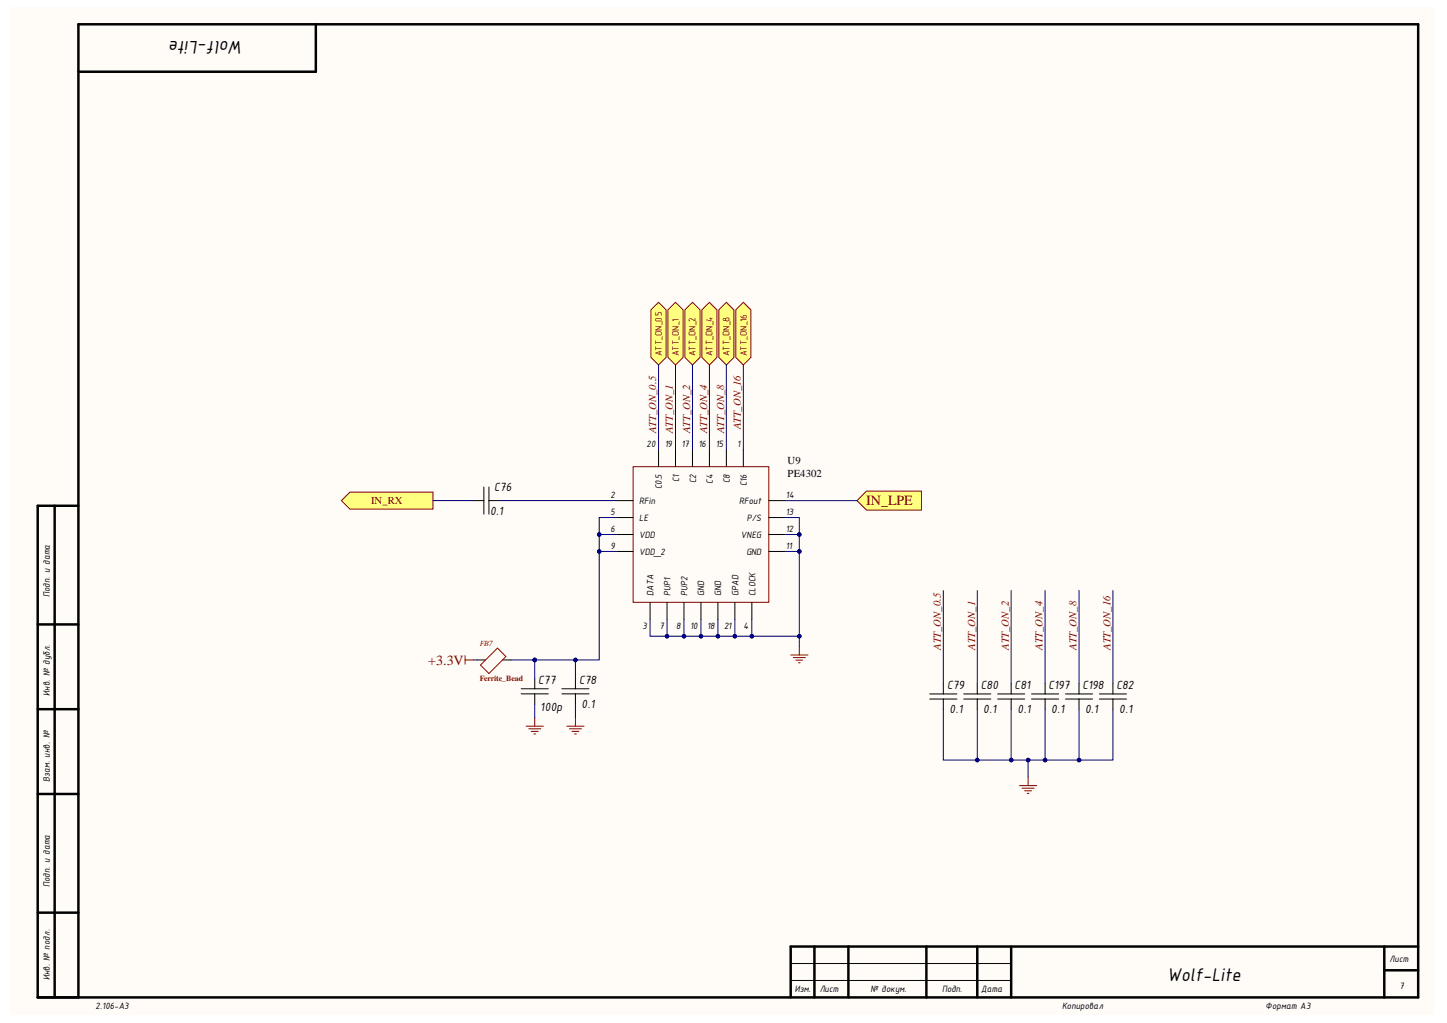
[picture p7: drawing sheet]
<svg xmlns="http://www.w3.org/2000/svg" width="297mm" height="210mm" viewBox="0 0 297 210" stroke-linecap="round" stroke-linejoin="round" font-family="sans-serif">
<g fill="#fffcf8">
<path d="M2.2 1.5h292.4v206.6h-292.4z" fill-rule="evenodd"/>
<path d="M2.2 1.5h292.4v206.6h-292.4z" fill-rule="evenodd"/>
</g>
<g fill="none" stroke="#000" stroke-width=".51">
<path d="M64.8 5v9.7h-48.7M11.2 103.8v100.9M16.1 103.8h-8.4v100.9h283.4v-199.7h-275v199.7M7.7 128.1h8.4M7.7 145.5h8.4M7.7 162.9h8.4M7.7 187.3h8.4M167.2 194.2v10.5M174.2 194.2v10.5M190.2 194.2v10.5M200.6 194.2v10.5M207.6 194.2v10.5"/>
<path d="M284.2 194.2v10.5M284.2 199.1h6.9M291.1 194.2h-128.8v10.5"/>
</g>
<g fill="none" stroke="#000" stroke-width=".21">
<path d="M99.3 99.9v5.6M100.4 99.9v5.6M135.2 92.3v3.5M138.7 92.3v3.5M142.2 92.3v3.5M145.6 92.3v3.5M149.1 92.3v3.5M152.6 92.3v3.5M97.2 102.7h2.1M100.4 102.7h2.1M126.5 102.7h3.5M126.5 106.2h3.5"/>
<path d="M126.5 109.7h3.5M126.5 113.2h3.5M157.8 102.7h3.5M157.8 106.2h3.5M157.8 109.7h3.5M157.8 113.2h3.5M97.9 135.4h1.8M103.2 135.4h1.7M109.8 139.2v2.1M118.1 139.2v2.1M133.4 123.6v3.5M136.9 123.6v3.5"/>
<path d="M140.4 123.6v3.5M143.9 123.6v3.5M147.4 123.6v3.5M150.9 123.6v3.5M154.3 123.6v3.5M107 142.4h5.6M107 141.3h5.6M109.8 142.4v2.1M115.3 142.4h5.6M115.3 141.3h5.6M118.1 142.4v2.1M162.3 197.7h45.3"/>
<path d="M162.3 201.2h45.3"/>
</g>
<g fill="none" stroke="#800000" stroke-width=".21">
<path d="M130 95.8h27.8v27.8h-27.8zM95.5 134.5v1.8M95.5 135.4h1.7M162.3 134.4h3.5M162.8 134.9h2.5M163.4 135.5h1.4M163.9 136h.4M164.1 132.6v1.8M108 149h3.5M108.5 149.5h2.5M109.1 150.1h1.4M109.6 150.6h.4"/>
<path d="M109.8 147.2v1.8M116.4 149h3.5M116.9 149.5h2.5M117.4 150.1h1.4M118 150.6h.3M118.1 147.2v1.8"/>
</g>
<path d="M98.6 136.5l3.5-3.5 1.8 1.7-3.5 3.5z" fill="none" stroke="#980000" stroke-width=".21"/>
<path d="M175.9 102.7l2-1.9h11.3v3.9h-11.3z" fill-rule="evenodd" fill="#ffff80"/>
<path d="M175.9 102.7l2-1.9h11.3v3.9h-11.3z" fill="none" stroke="#800000" stroke-width=".21"/>
<path d="M151 63.6l1.6-1.6 1.5 1.6v9.7l-1.5 1.6-1.6-1.6z" fill-rule="evenodd" fill="#ffff80"/>
<path d="M151 63.6l1.6-1.6 1.5 1.6v9.7l-1.5 1.6-1.6-1.6z" fill="none" stroke="#800000" stroke-width=".21"/>
<path d="M147.6 63.6l1.5-1.6 1.6 1.6v9.7l-1.6 1.6-1.5-1.6z" fill-rule="evenodd" fill="#ffff80"/>
<path d="M147.6 63.6l1.5-1.6 1.6 1.6v9.7l-1.6 1.6-1.5-1.6z" fill="none" stroke="#800000" stroke-width=".21"/>
<path d="M144.1 63.6l1.5-1.6 1.6 1.6v9.7l-1.6 1.6-1.5-1.6z" fill-rule="evenodd" fill="#ffff80"/>
<path d="M144.1 63.6l1.5-1.6 1.6 1.6v9.7l-1.6 1.6-1.5-1.6z" fill="none" stroke="#800000" stroke-width=".21"/>
<path d="M140.6 63.6l1.6-1.6 1.5 1.6v9.7l-1.5 1.6-1.6-1.6z" fill-rule="evenodd" fill="#ffff80"/>
<path d="M140.6 63.6l1.6-1.6 1.5 1.6v9.7l-1.5 1.6-1.6-1.6z" fill="none" stroke="#800000" stroke-width=".21"/>
<path d="M137.1 63.6l1.6-1.6 1.5 1.6v9.7l-1.5 1.6-1.6-1.6z" fill-rule="evenodd" fill="#ffff80"/>
<path d="M137.1 63.6l1.6-1.6 1.5 1.6v9.7l-1.5 1.6-1.6-1.6z" fill="none" stroke="#800000" stroke-width=".21"/>
<path d="M133.6 63.6l1.6-1.6 1.5 1.6v9.7l-1.5 1.6-1.6-1.6z" fill-rule="evenodd" fill="#ffff80"/>
<path d="M133.6 63.6l1.6-1.6 1.5 1.6v9.7l-1.5 1.6-1.6-1.6z" fill="none" stroke="#800000" stroke-width=".21"/>
<path d="M70.1 102.7l1.7-1.7h17.1v3.5h-17.1z" fill-rule="evenodd" fill="#ffff80"/>
<path d="M70.1 102.7l1.7-1.7h17.1v3.5h-17.1z" fill="none" stroke="#800000" stroke-width=".21"/>
<path d="M152.6 74.9v17.4M88.9 102.7h8.3M102.5 102.7h24M97.2 135.4h.7M104.9 135.4h4.9" fill="none" stroke="#000080" stroke-width=".21"/>
<circle cx="109.8" cy="135.4" r=".35" fill="#000080"/>
<g fill="none" stroke="#000080" stroke-width=".21">
<path d="M126.5 109.7h-3.5v3.5h3.5"/>
<circle cx="109.8" cy="135.4" r=".35"/>
</g>
<circle cx="123" cy="109.7" r=".35" fill="#000080"/>
<circle cx="123" cy="109.7" r=".35" fill="none" stroke="#000080" stroke-width=".21"/>
<circle cx="123" cy="113.1" r=".35" fill="#000080"/>
<g fill="none" stroke="#000080" stroke-width=".21">
<path d="M126.5 106.2h-3.5v3.5"/>
<circle cx="123" cy="113.1" r=".35"/>
</g>
<circle cx="123" cy="109.7" r=".35" fill="#000080"/>
<g fill="none" stroke="#000080" stroke-width=".21">
<path d="M133.4 127.1v3.4h3.5v-3.4"/>
<circle cx="123" cy="109.7" r=".35"/>
</g>
<circle cx="136.9" cy="130.5" r=".35" fill="#000080"/>
<g fill="none" stroke="#000080" stroke-width=".21">
<path d="M140.4 127.1v3.4h-3.5"/>
<circle cx="136.9" cy="130.5" r=".35"/>
</g>
<circle cx="136.9" cy="130.5" r=".35" fill="#000080"/>
<circle cx="136.9" cy="130.5" r=".35" fill="none" stroke="#000080" stroke-width=".21"/>
<circle cx="140.4" cy="130.5" r=".35" fill="#000080"/>
<g fill="none" stroke="#000080" stroke-width=".21">
<path d="M143.9 127.1v3.4h-3.5"/>
<circle cx="140.4" cy="130.5" r=".35"/>
</g>
<circle cx="140.4" cy="130.5" r=".35" fill="#000080"/>
<circle cx="140.4" cy="130.5" r=".35" fill="none" stroke="#000080" stroke-width=".21"/>
<circle cx="143.9" cy="130.5" r=".35" fill="#000080"/>
<g fill="none" stroke="#000080" stroke-width=".21">
<path d="M147.4 127.1v3.4h-3.5"/>
<circle cx="143.9" cy="130.5" r=".35"/>
</g>
<circle cx="143.9" cy="130.5" r=".35" fill="#000080"/>
<circle cx="143.9" cy="130.5" r=".35" fill="none" stroke="#000080" stroke-width=".21"/>
<circle cx="147.4" cy="130.5" r=".35" fill="#000080"/>
<g fill="none" stroke="#000080" stroke-width=".21">
<path d="M150.9 127.1v3.4h-3.5"/>
<circle cx="147.4" cy="130.5" r=".35"/>
</g>
<circle cx="147.4" cy="130.5" r=".35" fill="#000080"/>
<circle cx="147.4" cy="130.5" r=".35" fill="none" stroke="#000080" stroke-width=".21"/>
<circle cx="150.9" cy="130.5" r=".35" fill="#000080"/>
<g fill="none" stroke="#000080" stroke-width=".21">
<path d="M154.3 127.1v3.4h-3.4"/>
<circle cx="150.9" cy="130.5" r=".35"/>
</g>
<circle cx="150.9" cy="130.5" r=".35" fill="#000080"/>
<circle cx="150.9" cy="130.5" r=".35" fill="none" stroke="#000080" stroke-width=".21"/>
<circle cx="154.3" cy="130.5" r=".35" fill="#000080"/>
<g fill="none" stroke="#000080" stroke-width=".21">
<path d="M161.3 113.2h2.8v17.3h-9.8"/>
<circle cx="154.3" cy="130.5" r=".35"/>
</g>
<circle cx="154.3" cy="130.5" r=".35" fill="#000080"/>
<circle cx="154.3" cy="130.5" r=".35" fill="none" stroke="#000080" stroke-width=".21"/>
<circle cx="164.1" cy="130.5" r=".35" fill="#000080"/>
<circle cx="164.1" cy="130.5" r=".35" fill="none" stroke="#000080" stroke-width=".21"/>
<circle cx="164.1" cy="113.1" r=".35" fill="#000080"/>
<g fill="none" stroke="#000080" stroke-width=".21">
<path d="M161.3 109.7h2.8v3.5"/>
<circle cx="164.1" cy="113.1" r=".35"/>
</g>
<circle cx="164.1" cy="109.7" r=".35" fill="#000080"/>
<circle cx="164.1" cy="109.7" r=".35" fill="none" stroke="#000080" stroke-width=".21"/>
<circle cx="164.1" cy="113.1" r=".35" fill="#000080"/>
<g fill="none" stroke="#000080" stroke-width=".21">
<path d="M161.3 106.2h2.8v3.5"/>
<circle cx="164.1" cy="113.1" r=".35"/>
</g>
<circle cx="164.1" cy="109.7" r=".35" fill="#000080"/>
<g fill="none" stroke="#000080" stroke-width=".21">
<path d="M161.3 102.7h14.6M109.8 135.4v3.8M109.8 144.5v2.7"/>
<circle cx="164.1" cy="109.7" r=".35"/>
</g>
<circle cx="109.8" cy="135.4" r=".35" fill="#000080"/>
<g fill="none" stroke="#000080" stroke-width=".21">
<path d="M118.1 135.4v3.8M118.1 144.5v2.7"/>
<circle cx="109.8" cy="135.4" r=".35"/>
</g>
<circle cx="118.1" cy="135.4" r=".35" fill="#000080"/>
<g fill="none" stroke="#000080" stroke-width=".21">
<path d="M135.2 74.9v17.4M138.7 74.9v17.4M142.2 74.9v17.4M145.6 74.9v17.4M149.1 74.9v17.4M164.1 130.5v2.1"/>
<circle cx="118.1" cy="135.4" r=".35"/>
</g>
<circle cx="164.1" cy="130.5" r=".35" fill="#000080"/>
<g fill="none" stroke="#000080" stroke-width=".21">
<path d="M123 113.2v22.2h-13.2"/>
<circle cx="164.1" cy="130.5" r=".35"/>
</g>
<circle cx="123" cy="113.1" r=".35" fill="#000080"/>
<circle cx="123" cy="113.1" r=".35" fill="none" stroke="#000080" stroke-width=".21"/>
<circle cx="118.1" cy="135.4" r=".35" fill="#000080"/>
<circle cx="118.1" cy="135.4" r=".35" fill="none" stroke="#000080" stroke-width=".21"/>
<circle cx="109.8" cy="135.4" r=".35" fill="#000080"/>
<g fill="none" stroke="#000080" stroke-width=".21">
<path d="M193.6 121.2v19.1M200.6 121.2v19.1M207.6 121.2v19.1M214.5 121.2v19.1M221.5 121.2v19.1M228.5 121.2v19.1M193.6 145.5v10.5h34.9v-10.5"/>
<circle cx="109.8" cy="135.4" r=".35"/>
</g>
<g fill="none" stroke="#000" stroke-width=".21">
<path d="M190.9 143.4h5.5M190.9 142.4h5.5M193.6 140.3v2.1M193.6 143.4v2.1M197.8 143.4h5.6M197.8 142.4h5.6M200.6 140.3v2.1M200.6 143.4v2.1M204.8 143.4h5.6M204.8 142.4h5.6M207.6 140.3v2.1M207.6 143.4v2.1"/>
<path d="M211.7 143.4h5.6M211.7 142.4h5.6M214.5 140.3v2.1M214.5 143.4v2.1M218.7 143.4h5.6M218.7 142.4h5.6M221.5 140.3v2.1M221.5 143.4v2.1M225.7 143.4h5.5M225.7 142.4h5.5M228.5 140.3v2.1M228.5 143.4v2.1"/>
</g>
<circle cx="200.6" cy="155.9" r=".35" fill="#000080"/>
<circle cx="200.6" cy="155.9" r=".35" fill="none" stroke="#000080" stroke-width=".21"/>
<circle cx="207.6" cy="155.9" r=".35" fill="#000080"/>
<circle cx="207.6" cy="155.9" r=".35" fill="none" stroke="#000080" stroke-width=".21"/>
<circle cx="211.1" cy="155.9" r=".35" fill="#000080"/>
<circle cx="211.1" cy="155.9" r=".35" fill="none" stroke="#000080" stroke-width=".21"/>
<circle cx="214.5" cy="155.9" r=".35" fill="#000080"/>
<circle cx="214.5" cy="155.9" r=".35" fill="none" stroke="#000080" stroke-width=".21"/>
<circle cx="221.5" cy="155.9" r=".35" fill="#000080"/>
<g fill="none" stroke="#000080" stroke-width=".21">
<path d="M200.6 145.5v10.5"/>
<circle cx="221.5" cy="155.9" r=".35"/>
</g>
<circle cx="200.6" cy="155.9" r=".35" fill="#000080"/>
<g fill="none" stroke="#000080" stroke-width=".21">
<path d="M207.6 145.5v10.5"/>
<circle cx="200.6" cy="155.9" r=".35"/>
</g>
<circle cx="207.6" cy="155.9" r=".35" fill="#000080"/>
<g fill="none" stroke="#000080" stroke-width=".21">
<path d="M214.5 145.5v10.5"/>
<circle cx="207.6" cy="155.9" r=".35"/>
</g>
<circle cx="214.5" cy="155.9" r=".35" fill="#000080"/>
<g fill="none" stroke="#000080" stroke-width=".21">
<path d="M221.5 145.5v10.5"/>
<circle cx="214.5" cy="155.9" r=".35"/>
</g>
<circle cx="221.5" cy="155.9" r=".35" fill="#000080"/>
<g fill="none" stroke="#000080" stroke-width=".21">
<path d="M211.1 156v3.4"/>
<circle cx="221.5" cy="155.9" r=".35"/>
</g>
<path d="M211.1 159.4v1.8M209.3 161.2h3.5M209.8 161.7h2.5M210.3 162.3h1.5M210.9 162.8h.3" fill="none" stroke="#800000" stroke-width=".21"/>
<circle cx="211.1" cy="155.9" r=".35" fill="#000080"/>
<circle cx="211.1" cy="155.9" r=".35" fill="none" stroke="#000080" stroke-width=".21"/>
<g font-size="4.1">
<text x="49.9" y="8.4" transform="rotate(-180 49.9 8.4)">Wolf-Lite</text>
<text x="239.6" y="201.3">Wolf-Lite</text>
</g>
<g font-size="2.9" fill="#800000">
<text x="177.8" y="103.7">IN_LPE</text>
<text x="87.9" y="136.4">+3.3V</text>
</g>
<g font-size="2.7">
<text x="101.4" y="100.7">C76</text>
<text x="100.6" y="105.6">0.1</text>
<text x="110.5" y="140.3">C77</text>
<text x="118.9" y="140.3">C78</text>
<text x="194.4" y="141.4">C79</text>
<text x="201.3" y="141.4">C80</text>
<text x="208.3" y="141.4">C81</text>
<text x="215.2" y="141.4">C197</text>
<text x="222.2" y="141.4">C198</text>
<text x="229.2" y="141.4">C82</text>
<text x="110.9" y="145.9">100p</text>
<text x="119.4" y="145.2">0.1</text>
<text x="194.9" y="146.2">0.1</text>
<text x="201.9" y="146.2">0.1</text>
<text x="208.9" y="146.2">0.1</text>
<text x="215.8" y="146.2">0.1</text>
<text x="222.7" y="146.2">0.1</text>
<text x="229.8" y="146.2">0.1</text>
</g>
<g font-size="2.2" fill="#800000">
<text x="134.7" y="88.8" transform="rotate(-90 134.7 88.8)">ATT_ON_0.5</text>
<text x="138.1" y="88.8" transform="rotate(-90 138.1 88.8)">ATT_ON_1</text>
<text x="141.7" y="88.8" transform="rotate(-90 141.7 88.8)">ATT_ON_2</text>
<text x="145.2" y="88.8" transform="rotate(-90 145.2 88.8)">ATT_ON_4</text>
<text x="148.6" y="88.8" transform="rotate(-90 148.6 88.8)">ATT_ON_8</text>
<text x="152.1" y="88.1" transform="rotate(-90 152.1 88.1)">ATT_ON_16</text>
<text x="76.2" y="103.5">IN_RX</text>
<text x="193.1" y="133.3" transform="rotate(-90 193.1 133.3)">ATT_ON_0.5</text>
<text x="200.2" y="133.3" transform="rotate(-90 200.2 133.3)">ATT_ON_1</text>
<text x="207.1" y="133.3" transform="rotate(-90 207.1 133.3)">ATT_ON_2</text>
<text x="214" y="133.3" transform="rotate(-90 214 133.3)">ATT_ON_4</text>
<text x="221" y="133.3" transform="rotate(-90 221 133.3)">ATT_ON_8</text>
<text x="228" y="133.3" transform="rotate(-90 228 133.3)">ATT_ON_16</text>
</g>
<g font-size="2.2">
<text x="161.7" y="95.3">U9</text>
<text x="161.7" y="97.8">PE4302</text>
</g>
<g font-size="2.1">
<text x="132.7" y="91.8">20</text>
<text x="136.5" y="91.8">19</text>
<text x="139.9" y="91.8">17</text>
<text x="143.4" y="91.8">16</text>
<text x="146.9" y="91.8">15</text>
<text x="151.3" y="91.8">1</text>
<text x="135.9" y="100.4" transform="rotate(-90 135.9 100.4)">C0.5</text>
<text x="139.4" y="98.9" transform="rotate(-90 139.4 98.9)">C1</text>
<text x="142.9" y="99.1" transform="rotate(-90 142.9 99.1)">C2</text>
<text x="146.4" y="99.2" transform="rotate(-90 146.4 99.2)">C4</text>
<text x="149.8" y="99.1" transform="rotate(-90 149.8 99.1)">C8</text>
<text x="153.3" y="99.7" transform="rotate(-90 153.3 99.7)">C16</text>
<text x="125.3" y="102.2">2</text>
<text x="125.3" y="105.7">5</text>
<text x="131.2" y="103.5">RFin</text>
<text x="131.2" y="106.9">LE</text>
<text x="151.8" y="103.5">RFout</text>
<text x="153.3" y="106.9">P/S</text>
<text x="161.3" y="102.2">14</text>
<text x="161.3" y="105.7">13</text>
<text x="125.3" y="109.2">6</text>
<text x="125.3" y="112.7">9</text>
<text x="131.2" y="110.4">VDD</text>
<text x="131.2" y="113.9">VDD_2</text>
<text x="152.1" y="110.4">VNEG</text>
<text x="153.2" y="113.9">GND</text>
<text x="161.3" y="109.2">12</text>
<text x="161.3" y="112.7">11</text>
<text x="10.2" y="122.6" transform="rotate(-90 10.2 122.6)">Подп. и дата</text>
<text x="134.2" y="122.3" transform="rotate(-90 134.2 122.3)">DATA</text>
<text x="137.6" y="122.3" transform="rotate(-90 137.6 122.3)">PUP1</text>
<text x="141.1" y="122.3" transform="rotate(-90 141.1 122.3)">PUP2</text>
<text x="144.6" y="122.3" transform="rotate(-90 144.6 122.3)">GND</text>
<text x="148" y="122.3" transform="rotate(-90 148 122.3)">GND</text>
<text x="151.6" y="122.3" transform="rotate(-90 151.6 122.3)">GPAD</text>
<text x="155.1" y="122.3" transform="rotate(-90 155.1 122.3)">CLOCK</text>
<text x="131.9" y="129.1">3</text>
<text x="135.4" y="129.1">7</text>
<text x="138.8" y="129.1">8</text>
<text x="141.7" y="129.1">10</text>
<text x="145.2" y="129.1">18</text>
<text x="148.6" y="129.1">21</text>
<text x="152.6" y="129.1">4</text>
<text x="10.2" y="142.8" transform="rotate(-90 10.2 142.8)">Инв. № дубл.</text>
<text x="10.2" y="160.4" transform="rotate(-90 10.2 160.4)">Взам. инв. №</text>
<text x="10.2" y="182.1" transform="rotate(-90 10.2 182.1)">Подп. и дата</text>
<text x="285.3" y="197.4">Лист</text>
<text x="10.2" y="201.1" transform="rotate(-90 10.2 201.1)">Инв. № подл.</text>
<text x="163.2" y="203.6">Изм.</text>
<text x="168.3" y="203.6">Лист</text>
<text x="178.7" y="203.6">№ докум.</text>
<text x="193.4" y="203.6">Подп.</text>
<text x="201.4" y="203.6">Дата</text>
<text x="287.3" y="203">7</text>
<text x="19.6" y="207.1">2.106-A3</text>
<text x="218" y="207.1">Копировал</text>
<text x="259.8" y="207.1">Формат А3</text>
</g>
<g font-size="1.9" fill="#800000">
<text x="135.9" y="73.1" transform="rotate(-90 135.9 73.1)">ATT_ON_0.5</text>
<text x="139.3" y="73.1" transform="rotate(-90 139.3 73.1)">ATT_ON_1</text>
<text x="142.8" y="73.1" transform="rotate(-90 142.8 73.1)">ATT_ON_2</text>
<text x="146.3" y="73.1" transform="rotate(-90 146.3 73.1)">ATT_ON_4</text>
<text x="149.7" y="73.1" transform="rotate(-90 149.7 73.1)">ATT_ON_8</text>
<text x="153.3" y="73.1" transform="rotate(-90 153.3 73.1)">ATT_ON_16</text>
</g>
<g font-size="1.6" fill="#980000">
<text x="98.5" y="132.5">FB7</text>
<text x="98.5" y="139.8">Ferrite_Bead</text>
</g>
</svg>
